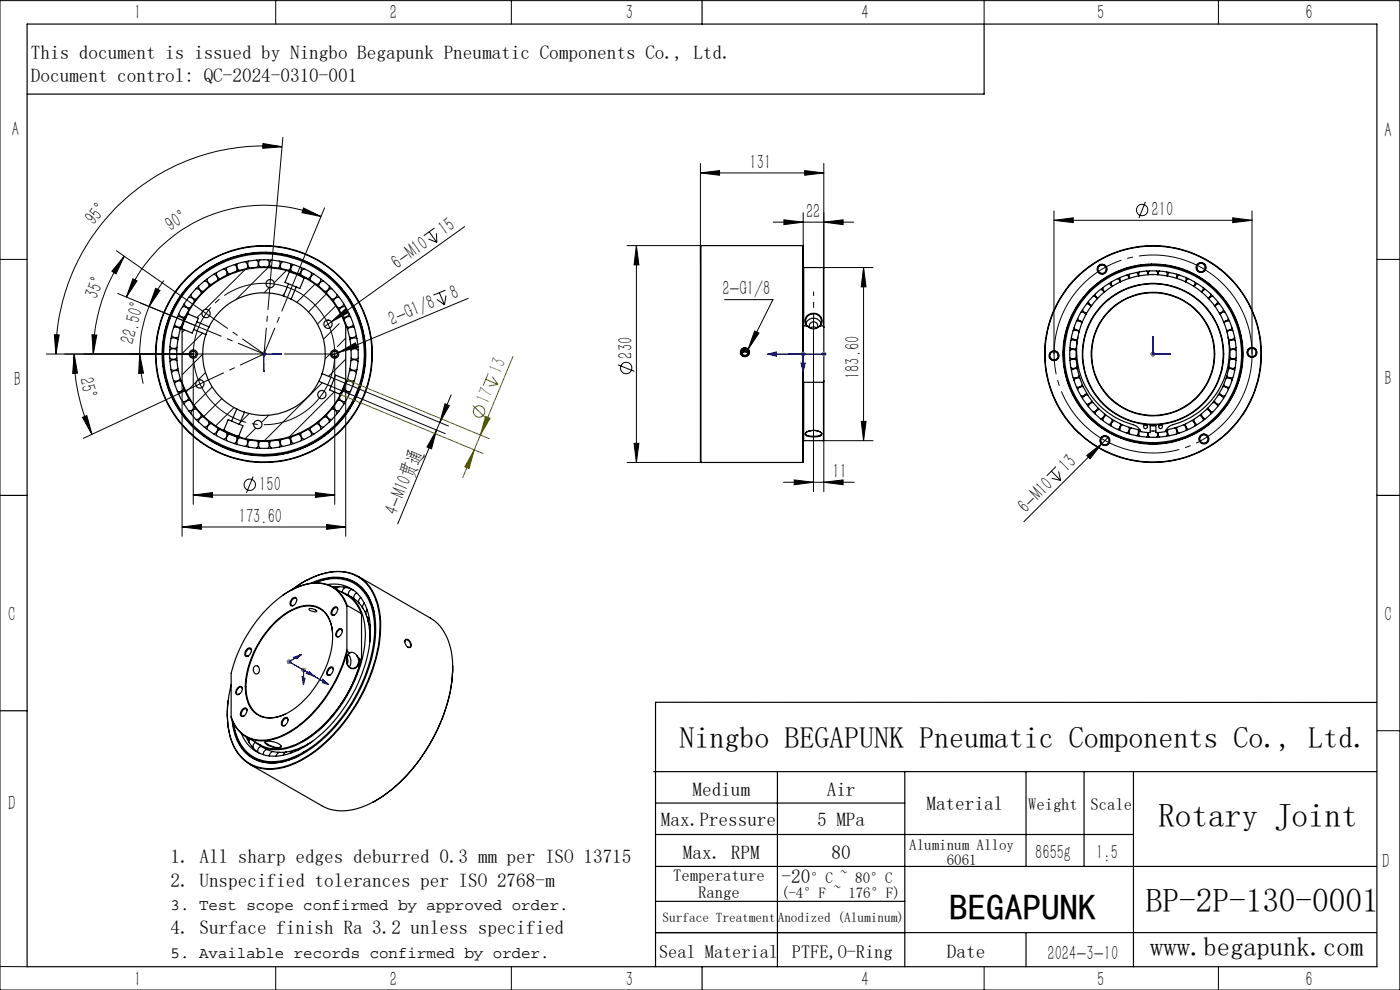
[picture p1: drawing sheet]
<svg xmlns="http://www.w3.org/2000/svg" width="297mm" height="210mm" viewBox="0 0 297 210" stroke-linecap="round" stroke-linejoin="round" font-family="sans-serif">
<g fill="none" stroke="#000" stroke-width=".21">
<path d="M0 .1h297v209.9h-297zM58.5 .1v5M108.5 .1v5M208.8 .1v5M258.5 .1v5M55.8 30.4l4 .7-4.1 .4zM59.8 31.1a44.1 44.1 0 0 0-47.9 44M60 29.1l-2.7 31.1M148.6 36.7l4-.5v1zM148.6 34.7v21M148.6 36.7h26.2M170.7 36.2l4.1 .5-4.1 .5z"/>
<path d="M174.8 34.7v22.2M0 55h5.8M24.7 53.2l19 13.3M26.4 54.4l-1.8 3.7-.9-.6zM26.4 54.4a35.8 35.8 0 0 0-6.6 20.7M28.2 59.2l.9 .4-2.3 3.4zM34.7 59.5a26.6 26.6 0 0 0-3.1 5.5M52 57.2l-8.5 8.4M56.9 56.8l-6.8 6.7M60.7 57.4l-2.5 2.6M64.4 44.1l3.7 1.8-4-.8zM68.1 45.9a31.6 31.6 0 0 0-41.3 17.1"/>
<path d="M68.9 44.1l-6.9 16.5M90.9 50.7l1.8 .7M91.1 49.2l1.6 2.2M92.2 48.4l-2.3 1.6M92.6 49.5l.1 1.9M98.6 48.1l-28.3 20.2M133 52.1h15.7M135 52.1l.5 4.1h-1zM135 52.1v46M164 47.1h17.1M166.3 46.6l4.1 .5-4.1 .6zM170.4 45.1v7.1"/>
<path d="M174.7 56.8h10.5M174.8 47.1l4.1-.5v1.1zM183.2 56.8l.5 4h-1zM183.2 56.8v36.7M223.6 46.7l4.1-.5v1zM223.6 44.7v30.4M223.6 46.7h42M243 42.8l-1.4 3.5M261.5 46.2l4.1 .5-4.1 .5zM265.6 44.7v30.4M292.1 55h4.9M9.8 75.1h31.2v31.9"/>
<path d="M11.5 71h1.1l-.7 4.1zM15.7 75.1l.7 4.1h-1zM15.7 75.1a39.8 39.8 0 0 0 3.8 17M19.5 71l1 .1-.7 4zM25 62.3l16.5 6.8-11.7-4.8M29.6 75.1l.8 4.1h-1zM29.6 75.1a25.5 25.5 0 0 0 .8 6.3M31.6 65a25.6 25.6 0 0 0-2 10.1M33 61.2l.9 .4-2.3 3.4zM39.2 70l-.6 .5M42.9 66.3l-1.1 1.1M43 70.7l-4.4 4.3"/>
<path d="M43 75.1l-4.4 4.4M43.6 79l-1.7 1.7M44.4 69.2l-.1 .1M57.1 61l-1.1 1.1M60.4 62.3l-.5 .4M66.8 60.3l-3.8 3.8M69.2 62.4l-3.8 3.8M70 75.1l-1 1M70.3 68.3l3-2.8 .6 .8zM70.3 68.3l-1.4 1M71 74.1l-.2 .2M71 75.1v31.9"/>
<path d="M71.2 64.9l-3.9 3.8M71.8 74.8l3.6-2.1 .4 1zM71.8 74.8l-1.6 .7M72 68.6l-3.4 3.4M73.3 76.2l-3.6 3.6M73.3 71.7l-1.7 1.8M92.7 63.5l1.6 1.2M93.2 62.1l1.1 2.6M94.5 61.6l-2.6 1M94.6 62.7l-.3 2M99.3 63.3l-27.5 11.5M131.1 77.4l3.5 1.4"/>
<path d="M153.7 63.6h10.3l-5.3 10.5M160.1 70.2l.9 .5-2.3 3.4zM172.6 67.5v36.8M17.5 88.5l.9-.3 1.1 3.9zM38.6 81.1v32.7M41.7 81l-2.2 2.1M42.4 81.4l-24.7 11.6M45 82.1l-3.8 3.8M47.1 84.6l-3.8 3.7M49.6 86.5l-3.8 3.8M52.8 87.7l-1.9 2M54.3 90.8l-2.3 2.2"/>
<path d="M57 88.1l-1.5 1.5M68.4 81.2l-12.3 12.3M70.2 81.9l24.3 10.1M70.9 83.1l-9.5 9.6M70.9 80.3l24.2 10.1M73.3 81.1v32.7M92.6 91.2l-1.1 4-.9-.4zM92.6 91.2l-8.2 19.9M93.3 89.6l-.7 1.6M94.4 85.6l.9 .4-2 3.6zM95.7 83.7l-2.4 5.9M133 98.1h15.7"/>
<path d="M134.5 94h1l-.5 4.1zM174.7 93.5h10.5M174.8 93.4v10.9M182.7 89.4h1l-.5 4.1zM223 99.9l2 2M224 99l-1.9 1.9M230.5 96.6l3.3-2.5-2.6 3.2zM235 92.8l-17.8 17.9M38.6 111.8l4.1-.5v1zM38.6 111.8h34.7M41 105l4.1-.5v1zM41 105h30"/>
<path d="M53.7 101.1l-1.4 3.5M66.9 104.5l4.1 .5-4.1 .5zM69.3 111.3l4 .5-4 .5zM166.2 102.3h15M168.5 101.8l4.1 .5-4.1 .5zM174.8 102.3l4.1-.5v1zM223.1 101.5l1.9 .4M224.6 100l.4 1.9M292.1 155h4.9M0 205l5.8 .1M58.5 205.1v4.9M108.5 205.1v4.9"/>
<path d="M208.8 205.1v4.9M258.5 205.1v4.9"/>
<circle cx="242.3" cy="44.5" r="1.22"/>
<circle cx="132.8" cy="78.1" r="1.2"/>
<circle cx="53" cy="102.8" r="1.21"/>
</g>
<g fill="none" stroke="#000" stroke-width=".25">
<path d="M5.8 5.1h286.3v200h-286.3zM148.9 .1v5M208.8 5.1v14.9h-203M43.4 59.6l.7 .4 .2 .7M44 59.2a1.08 1.08 0 0 0 .8 1.2M45.3 58.2a1.13 1.13 0 0 1 .9 1.2M46 57.8a1.14 1.14 0 0 0 .7 1.3M47.5 57a1.03 1.03 0 0 1 .6 1.4M48.1 56.7a1.14 1.14 0 0 0 .6 1.4M49.7 56.1a1.1 1.1 0 0 1 .5 1.4M50.4 55.9a1.18 1.18 0 0 0 .4 1.5M52 55.5a1.11 1.11 0 0 1 .4 1.5"/>
<path d="M52.7 55.4a1.14 1.14 0 0 0 .3 1.5M54.4 55.2a1.13 1.13 0 0 1 .2 1.4M55.1 55.1a1.07 1.07 0 0 0 .1 1.5M56.9 55.1a1.17 1.17 0 0 1-.1 1.5M57.6 55.2a1.07 1.07 0 0 0-.2 1.4M59.3 55.4a1.16 1.16 0 0 1-.2 1.5M59.9 55.5a1.13 1.13 0 0 0-.3 1.5M61.3 57.5h.1M61.3 57.5l.1 .2M61.3 57.5a18.3 18.3 0 0 0-21.5 9M61.3 57.6l3.4 1.3M61.4 57.7h.1"/>
<path d="M61.4 57.7l-.9 2.2 .7 .3M61.4 57.7l3.1 1.3M61.6 55.9a1.1 1.1 0 0 1-.4 1.5M62.3 56.1a1.14 1.14 0 0 0-.5 1.4M63.9 56.7a1.16 1.16 0 0 1-.6 1.4M64.5 57a1.13 1.13 0 0 0-.6 1.4M64.5 59h.1M64.5 59l-.9 2.2-.8-.3M64.7 58.9h.1M64.7 58.9l-.2 .1M64.7 58.9a18.2 18.2 0 0 1 8.6 10.2v11.4M66 57.8a1.07 1.07 0 0 1-.7 1.3"/>
<path d="M66.6 58.2a1.13 1.13 0 0 0-.8 1.2M68.1 59.2a1.1 1.1 0 0 1-.9 1.2M68.6 59.6a1.16 1.16 0 0 0-1 1.1M148.7 52.1v46M148.7 52.1h21.6M170.3 52.1v46M170.5 56.8l-.1 .1M170.5 56.8v12.3M170.5 56.8h4.2M174.7 56.8l.1 12.7M174.7 56.8v12.3M235.7 59.8v.5l.3 .4"/>
<path d="M237.1 59.1l.6 .6M237.6 59.6h.1M237.6 59.5h-.1M237.6 58.9v.3l.1 .6M237.6 59.5v.1M239.5 58.8h.1M239.5 58.9h.1M239.5 58.7v.1M239.6 58.9h-.1M239.6 58.2v.8l-.6-.7M241.1 57.8l.5 .7-.1-.3M241.5 58.4h.1"/>
<path d="M241.5 58.3h.1M241.5 58.2v.1M241.6 58.4h-.1M241.7 57.7l-.2 .5M243.2 57.5l.4 .8M243.5 58h.1M243.6 58.1h.1M243.6 58.1v.2M243.8 57.5l-.2 .6M245.4 57.5l.2 .8M245.6 58.1h.1M245.6 58h.1"/>
<path d="M246 57.5l-.4 .8M247.5 57.7l.1 .8 .5-.7M247.6 58.4h.1M247.6 58.3h.1M247.6 58.2l.1 .1M249.6 58.2l.1 .8 .2-.4 .3-.3M249.7 58.7v.1M249.7 58.8h.1M249.7 58.9h.1M251.6 58.9v.3l-.1 .6M251.6 59.6h.1M251.6 59.5v.1"/>
<path d="M251.6 59.5h.1M252.1 59.1l-.6 .6M253.5 59.8v.4l-.3 .5M36 74.3a1.07 1.07 0 0 1 1.5 0M36.1 73.5a1.12 1.12 0 0 0 1.4 .2M36.3 71.9a1.14 1.14 0 0 1 1.4 .2M36.4 71.1a1.09 1.09 0 0 0 1.5 .4M36.8 69.5a1.15 1.15 0 0 1 1.4 .4M37 68.8a1.08 1.08 0 0 0 1.4 .5M37.5 75.9a1.17 1.17 0 0 1-1.5 .1M37.5 76.5a1.07 1.07 0 0 0-1.4 .2M37.6 67.2a1.18 1.18 0 0 1 1.4 .6"/>
<path d="M37.7 78.2a1.14 1.14 0 0 1-1.4 .2M37.9 78.7a1.13 1.13 0 0 0-1.5 .3M37.9 66.6a1.07 1.07 0 0 0 1.4 .6M38.6 69.5v.3M38.6 69.8v11.3a18.3 18.3 0 0 0 8.7 10.2M38.6 69.8l2.2 .9 .3-.8M38.7 65.1a1.14 1.14 0 0 1 1.3 .7M39.1 64.4a1.11 1.11 0 0 0 1.2 .9M39.8 66.5h.1M39.8 66.5l-.9 1.9-.3 1.1M39.8 66.5l.1 .1M39.9 66.6h.1"/>
<path d="M39.9 66.6l-1.3 2.9M39.9 66.6l2.2 .9-.3 .8M40 63.1a1.05 1.05 0 0 1 1.2 .9M40.5 62.5a1.17 1.17 0 0 0 1.1 1M41.1 69.9l2.6 1.1M41.6 61.2a1.08 1.08 0 0 1 1.1 1M41.8 68.3l-.7 1.6M41.8 68.3l2.5 1M42.1 60.7a1.16 1.16 0 0 0 1 1.1M43.7 71a13 13 0 0 0 6.5 15.7M44.3 69.3l-.6 1.7M44.3 60.7h.1"/>
<path d="M60.1 62.8l1.7 .7M60.1 62.8a13 13 0 0 0-15.8 6.5M61.2 60.2l1.6 .7M61.2 60.2l-1.1 2.6M61.8 63.5a13.1 13.1 0 0 1 6.5 15.8M62.8 60.9l-1 2.6M68.3 79.3l-.7 1.6M68.3 79.3l2.6 1M69.9 60.7l-.3 .7-.7 .4M70.4 61.2a1.16 1.16 0 0 0-1.1 1M71.5 62.5a1.03 1.03 0 0 1-1.1 1M72 63.1a1.09 1.09 0 0 0-1.3 .9"/>
<path d="M72.9 64.4l-.4 .6-.8 .3M73.3 65.1a1.11 1.11 0 0 0-1.3 .7M74.1 66.6a1.11 1.11 0 0 1-1.4 .6M74.2 78.7a1.13 1.13 0 0 1 1.4 .3M74.3 78.2a1.13 1.13 0 0 0 1.4 .2M74.4 67.2a1.08 1.08 0 0 0-1.4 .6M74.4 76.5a1.12 1.12 0 0 1 1.6 .2M74.5 75.9a1.22 1.22 0 0 0 1.5 .1M75 68.8a1.17 1.17 0 0 1-1.4 .5M75.2 69.5a1.18 1.18 0 0 0-1.5 .4M75.6 71.1a1.09 1.09 0 0 1-1.4 .4M75.7 71.9a1.13 1.13 0 0 0-1.4 .2"/>
<path d="M76 73.5a1.17 1.17 0 0 1-1.6 .2M76 74.3a1.11 1.11 0 0 0-1.5 0M157.1 74.7a.88 .88 0 0 1 .9-.8 .88 .88 0 0 1 .9 .8M157.4 74.8a.6 .6 0 0 1 .6-.6 .6 .6 0 0 1 .6 .6M157.4 74.7a.69 .69 0 0 1 1.2 0M157.6 74.7h.8M158.6 74.9a.58 .58 0 0 0-.6-.4 .58 .58 0 0 0-.6 .5M170.5 69.1l-.1 .4M170.5 69.1h.7M171 68.6a1.75 1.75 0 0 1 1.6-1.1 1.75 1.75 0 0 1 1.6 1.1M171.2 69.1a1.76 1.76 0 0 1 .7-2.5 1.76 1.76 0 0 1 2.4 1v.9l-.3 .6M171.2 69.1l.5 .4"/>
<path d="M171.7 69.5a1.6 1.6 0 0 1-.5-2.3 1.6 1.6 0 0 1 2.4-.3 1.49 1.49 0 0 1-.1 2.6M171.7 69.5l.9 .3 .9-.3M171.9 69.6l.7-.3 .6 .3a.84 .84 0 0 0-.1-1.1 .84 .84 0 0 0-1.1 0 .84 .84 0 0 0-.1 1.1M174 69.1l-.5 .4M174 69.1h.7M174.7 69.1l.1 .4M174.8 69.5v11.3M226.9 74.4l.8-.3 .6 .3M227 73.7l.8 .4 .5-.2M227.2 72.2l.5-.1 .8 .3M227.3 71.6l.6 .4 .7-.1M227.5 74v.1"/>
<path d="M227.5 76.1v.1M227.6 74.1h.1M227.6 76.1h.1M227.6 70.2l.9-.1 .4 .3M227.7 78.2h.1M227.8 72l-.1 .1M227.8 74.1h.1M227.8 76.1v.1M227.8 69.6l.5 .4h.7M227.8 78.2h.1M227.9 72v.1M227.9 78.1h.1"/>
<path d="M228 78.1v.1M228 72v.1M228.2 70v.1M228.3 75.8l-.6 .3-.8-.2M228.3 76.4l-.5-.2-.8 .3M228.3 70.1h.1M228.4 68.1h.6l.5 .4M228.5 77.8l-.8 .4-.5-.2M228.5 70.1h.1M228.6 78.3l-.4-.1h-.5l-.4 .4M228.6 67.6l.6 .5 .5 .1M228.7 71.5a16.3 16.3 0 0 0 13.1 19.7"/>
<path d="M228.9 79.7l-.7 .5-.6-.1M229 68v.1M229.1 68.1h.1M229.2 68.1v.1M229.3 66.2l.6 .1 .5 .4M229.7 65.7l.3 .5 .5 .3M229.9 66.2v.1M230 66.3h.1M230.2 66.3v.1M230.5 64.4l.6 .2 .4 .3M230.9 64l.2 .5 .5 .3M231.1 64.5v.1"/>
<path d="M231.2 64.6v.1M231.4 64.7h-.1M231.9 62.8l.3 .1 .6 .5M232.3 62.4l.1 .4 .5 .5M232.5 63h-.1M232.6 63.1h.1M232.6 63l-.1 .1M232.7 63.2h.1M233 63.1a16.2 16.2 0 0 1 25.8 3.5 16.2 16.2 0 0 1-10.5 23.7l-.7 .5a1.63 1.63 0 0 1-1.9 .9l-.5 .1v-1.7h-1.2v1.7l-.8-.1a1.38 1.38 0 0 1-1.6-.9l-.7-.5a16.3 16.3 0 0 1-7.9-27.2zM233.5 61.4l.3 .1 .4 .5M234 61l.1 .6 .3 .3M234.1 61.6l-.1 .1"/>
<path d="M234.1 61.7h.1M234.1 61.7v.1M234.2 61.8v.1M235.2 60.1l.7 .7M235.8 60.5h.1M235.8 60.4l-.1 .1M235.8 60.6h.1M235.9 60.7h.1M253.3 60.7h.1M253.4 60.6h.1M253.4 60.5h.1M253.4 60.4l.1 .1"/>
<path d="M254 60.1l-.5 .4-.2 .3M255 61.8v.1M255.1 61.7v.1M255.1 61.7h.1M255.1 61.6l.1 .1M255.3 61l-.1 .4-.3 .5M255.7 61.4l-.5 .2-.2 .4M256.5 63.2h.1M256.6 63.1h.1M256.6 63l.1 .1M256.7 63h.1M256.9 62.4l-.2 .6-.4 .3"/>
<path d="M257.3 62.8l-.5 .2-.4 .4M257.8 64.7h.1M258 64.6v.1M258.1 64.5v.1M258.3 64l-.2 .5-.5 .3M258.7 64.4l-.5 .1-.5 .4M259 66.3v.1M259.2 66.3h.1M259.3 66.2v.1M259.6 65.7l-.3 .5-.6 .3M259.9 66.2l-.6 .1-.5 .4M260 68.1v.1"/>
<path d="M260.1 68.1h.1M260.2 68v.1M260.3 79.7l.6 .5 .6-.1M260.5 71.5a16.3 16.3 0 0 1-13.1 19.7M260.6 67.6l-.4 .4-.7 .2M260.6 78.3l.4-.1h.4l.5 .4M260.7 70.1h.1M260.7 77.8l.8 .4 .5-.2M260.8 70v.1M260.8 68.1h-.5l-.6 .4M260.9 76.4l.6-.2 .7 .3M260.9 70v.1"/>
<path d="M260.9 75.8l.6 .3 .8-.2M260.9 70l.1 .1M261.2 72v.1M261.2 78.1v.1M261.3 78.1v.1M261.4 69.6l-.5 .4h-.7M261.4 72h-.1M261.4 78.2h.1M261.4 74.1h.1M261.4 72l.1 .1M261.4 76.1v.1M261.5 78.2h-.1"/>
<path d="M261.5 70.2l-.6-.1-.6 .3M261.6 74v.1M261.6 76.1v.1M261.7 74v.1M261.7 76.1v.1M261.9 71.6l-.5 .4-.8-.1M262 72.2l-.7-.1-.6 .3M262.2 73.7l-.7 .4-.6-.2M262.3 74.4l-.8-.3-.6 .3M38.2 80.3a1.05 1.05 0 0 1-1.4 .4M38.4 80.9a1.14 1.14 0 0 0-1.4 .5M39 82.4a1.18 1.18 0 0 1-1.4 .6"/>
<path d="M39.3 83a1.13 1.13 0 0 0-1.4 .6M40 84.4a1.11 1.11 0 0 1-1.3 .8M40.3 84.9a1.13 1.13 0 0 0-1.2 .9M41.2 86.3l-.3 .6-.9 .3M41.6 86.7a1.16 1.16 0 0 0-1.1 1M42.7 88a1.15 1.15 0 0 1-1.1 1M43.1 88.4a1.16 1.16 0 0 0-1 1.1M44.3 89.5a1.09 1.09 0 0 1-.9 1.1M44.8 89.8a1.09 1.09 0 0 0-.8 1.3M46.2 90.8a1.18 1.18 0 0 1-.9 1.2M46.7 91.1a1.2 1.2 0 0 0-.7 1.3M47.3 91.3h.1"/>
<path d="M47.3 91.3l3.3 1.4M47.5 91.3h-.2M47.5 91.3h.1M47.5 91.3l3.1 1.2M48.1 91.9a1.08 1.08 0 0 1-.6 1.3M48.7 92.1a1.08 1.08 0 0 0-.6 1.4M49.1 89.3l1.7 .7M49.1 89.3l-.7-.3-.9 2.3M50.2 92.7a1.09 1.09 0 0 1-.5 1.4M50.2 86.7l1.7 .7M50.2 86.7l-1.1 2.6M50.6 92.6h.1"/>
<path d="M50.6 92.6l.1 .1M50.7 92.7h.1M50.8 92.8a1.18 1.18 0 0 0-.4 1.5M50.8 90l.7 .3-.9 2.3M51.9 87.4l-1.1 2.6M52.4 93.3a1.11 1.11 0 0 1-.4 1.4M53 93.4a1.13 1.13 0 0 0-.3 1.5M54.6 93.5a1.18 1.18 0 0 1-.2 1.6M55.2 93.6a1.11 1.11 0 0 0-.1 1.5M56.8 93.6a1.22 1.22 0 0 1 .1 1.5M57.4 93.5a1.11 1.11 0 0 0 .2 1.6M59.1 93.4a1.2 1.2 0 0 1 .2 1.5"/>
<path d="M59.6 93.3a1.13 1.13 0 0 0 .3 1.4M61.2 92.8a1.1 1.1 0 0 1 .4 1.5M61.8 92.7a1.1 1.1 0 0 0 .5 1.4M63.3 92.1a1.14 1.14 0 0 1 .6 1.4M63.9 91.9a1.18 1.18 0 0 0 .6 1.3M65.3 91.1a1.13 1.13 0 0 1 .7 1.3M65.8 90.8a1.12 1.12 0 0 0 .8 1.2M67.2 89.8a1.11 1.11 0 0 1 .9 1.3M67.6 89.5a1.09 1.09 0 0 0 1 1.1M67.6 80.9a13 13 0 0 1-15.7 6.5M67.6 80.9l2.6 1M68.9 88.4l.7 .4 .3 .7"/>
<path d="M69.3 88a1.15 1.15 0 0 0 1.1 1M70.2 81.9l-.3 .8 2.2 .9M70.4 86.7a1.09 1.09 0 0 1 1.1 1M70.7 86.3a1.09 1.09 0 0 0 1.3 .9M70.9 80.3l-.7 1.6M70.9 80.3l.3-.7 2.1 .9M71.7 84.9l.6 .1 .6 .8M72 84.4a1.18 1.18 0 0 0 1.3 .8M72.1 83.6h.1M72.1 83.6l.1 .2M72.2 83.8h.1M72.2 83.8a18.3 18.3 0 0 1-21.5 8.9"/>
<path d="M72.7 83a1.18 1.18 0 0 1 1.4 .6M73 82.4a1.08 1.08 0 0 0 1.4 .6M73.3 80.7l-.5 1.7-.6 1.4M73.3 80.5v.2M73.3 80.7l-1.2 2.9M73.6 80.9a1.14 1.14 0 0 1 1.4 .5M73.7 80.3a1.08 1.08 0 0 0 1.5 .4M148.7 98.1h.1M148.7 98.1h21.6M170.4 93.4l.1 .1M170.4 80.8l.1 .3M170.5 81.1v12.4"/>
<path d="M170.5 93.5h4.2M170.5 81.1h4.2M170.9 91.8a2.75 2.75 0 0 1 3.5 .2 1.32 1.32 0 0 1-1.6 .7 2 2 0 0 1-2-.6zM171 91.7a2.63 2.63 0 0 1 3.3 .3 .95 .95 0 0 1-1.2 .5l-.6 .1a1.64 1.64 0 0 1-1.6-.6zM174.7 81.1v12.4M174.8 80.8l-.1 12.7M174.8 80.8l-.1 .3M228.2 80.2h.1M228.3 80.1h.1M228.5 80.1h.1M229 82.1v.1M229.1 82.1h.1"/>
<path d="M229.1 80.2l-.6-.1-.7 .6M229.1 82v.1M229.2 82h.1M229.6 81.6l-.2 .3-.4 .2h-.6M229.8 82l-.8 .2-.4 .4M229.9 84h.1M230 83.9v.1M230 83.9h.1M230.2 83.8h.1M230.5 83.4l-.4 .4-.8 .2M230.8 83.8l-.8 .2-.3 .5M231.1 85.6v.1"/>
<path d="M231.2 85.6h.1M231.3 85.5h.1M231.6 85l-.3 .5-.8 .3M231.9 85.4l-.8 .3-.2 .5M232.4 87.2l.1 .1M232.5 87.1l.1 .1M232.6 87.1v.1M232.7 87v.1M232.9 86.5l-.3 .6-.7 .3M233.2 86.8l-.6 .4-.3 .6M234 88.6h.1M234.1 88.5h.1"/>
<path d="M234.2 88.4h.1M234.3 87.8l-.3 .8-.5 .2M234.7 88.1l-.5 .4-.2 .7M235.7 89.7l.1 .1M235.8 89.7h.1M235.8 89.6v.1M235.9 89.5v.1M235.9 89l-.2 .8-.5 .3M236.4 89.2a1.02 1.02 0 0 0-.7 1.2M237.5 90.7l.1 .1M237.6 90.6h.1M237.7 89.9l-.2 .8-.4 .4"/>
<path d="M237.7 90.5h.1M238.1 90.1a1 1 0 0 0-.5 1.2M239.5 91.5h.1M239.5 90.6v.9l-.5 .4M239.5 91.3h.1M239.5 91.3v.1M239.6 91.2h.1M240 90.8a1.06 1.06 0 0 0-.4 1.3M241.4 91.1l.1 .9-.4 .4M241.5 92h.1M241.5 91.8h.1M241.5 91.9h.1"/>
<path d="M241.5 91.7h.1M241.9 91.3a.96 .96 0 0 0-.2 1.2M242.7 90.2l.6 .1M243.5 91.7v.5l-.3 .5M243.5 92.2h.1M243.6 92.1h.1M243.6 91.9h.1M243.6 92.1l.2 .7M243.7 91.7l-.1 .4M244 91.4h1.2M244 90.3h1.2M245.5 91.7l.1 .5-.2 .6"/>
<path d="M245.6 92.1h.1M245.6 92.2h.1M245.6 91.9h.1M245.7 91.7v.5l.3 .5M246.5 90.2l-.6 .1M247.3 91.3l.3 .7-.1 .5M247.6 91.7h.1M247.6 91.8h.1M247.6 92h.1M247.7 91.9h-.1M247.8 91.1a1.09 1.09 0 0 0 .3 1.3M249.2 90.8l.5 .7-.1 .6"/>
<path d="M249.6 91.3l.1 .1M249.7 91.2h-.1M249.7 90.6a1.06 1.06 0 0 0 .5 1.3M249.7 91.5h.1M251.1 90.1l.4 .4 .1 .8M251.5 90.5h.1M251.5 89.9a1.01 1.01 0 0 0 .6 1.2M251.6 90.6h.1M251.7 90.7l-.1 .1M252.8 89.2l.5 .4 .2 .8M253.3 89a.98 .98 0 0 0 .7 1.1M253.4 89.5l-.1 .1"/>
<path d="M253.4 89.6h.1M253.4 89.7h.1M253.5 89.7l-.1 .1M254.5 88.1l.5 .3 .3 .8M254.9 87.8a.97 .97 0 0 0 .8 1M255 88.4h.1M255.1 88.5h.1M255.2 88.6h-.1M256 86.8l.5 .3 .4 .7M256.3 86.5l.5 .7 .5 .2M256.5 87v.1M256.6 87.1h.1"/>
<path d="M256.8 87.2l-.1 .1M257.3 85.4h.4l.4 .3 .2 .5M257.6 85a1.07 1.07 0 0 0 1.1 .8M257.9 85.5h-.1M258 85.6h.1M258.1 85.6v.1M258.4 83.8l.6 .1 .6 .6M258.7 83.4l.6 .5 .6 .1M259 83.8h.1M259.2 83.9h.1M259.2 83.9v.1M259.3 84h.1"/>
<path d="M259.4 82l.6 .1 .6 .5M259.6 81.6l.5 .4 .7 .1M260 82h.1M260.1 80.2h.8l.5 .5M260.1 82v.1M260.1 82.1h.1M260.2 82.1v.1M260.7 80.1h.1M260.8 80.1v.1M260.9 80.1v.1M261 80.2h-.1M0 105.1h5.8"/>
<path d="M292.1 105.1h4.9M52.4 137.8a.56 .56 0 0 1 .8-.3 .56 .56 0 0 1 .1 .9 .86 .86 0 0 1-1.3 .7v-.6zM53.3 138a.48 .48 0 0 0-.4-.4 .48 .48 0 0 0-.5 .4 .59 .59 0 0 0-.4 .7 .59 .59 0 0 0 .7 .4M58.5 131.8a11 11 0 0 1 7.3-3.4 5.1 5.1 0 0 1 4.6 4.7 19 19 0 0 1-4.6 14.1 13.2 13.2 0 0 1-8 5.1 4.9 4.9 0 0 1-5.5-4.4 17.6 17.6 0 0 1 3.7-13.3zM61.7 125.2l-1.7 1.1M61.7 125.2l1.2-.8a15.8 15.8 0 0 1 10.4-3.1 8.9 8.9 0 0 1 7.1 7.6 26.4 26.4 0 0 1-2.1 15.3 35 35 0 0 1-14.5 17.2 11.5 11.5 0 0 1-10.6 .8 10.3 10.3 0 0 1-4.8-8.2l-.2-2M61.8 125.2a9.1 9.1 0 0 1 8.9-.6l1.1 .8 .9 1.1 1 1.9M61.9 127a.56 .56 0 0 1 .9-.2 .56 .56 0 0 1 .1 .8 .86 .86 0 0 1-1.3 .8v-.7zM62 125.1a15.3 15.3 0 0 1 11.2-3.7 8.5 8.5 0 0 1 6.8 6.7 25.3 25.3 0 0 1-1.9 16 34.7 34.7 0 0 1-14.4 17.1 12.1 12.1 0 0 1-9.9 1.2 9.4 9.4 0 0 1-5.3-7.5 23.7 23.7 0 0 1 .5-9.7M62.9 127.3v-.2a.72 .72 0 0 0-.8-.1 .72 .72 0 0 0-.3 .7l-.1 .4 .1 .3h.5M65.6 129.1a1.71 1.71 0 0 1 1.6 .6 1.69 1.69 0 0 1-1.7-.5zM65.9 123.7a9.5 9.5 0 0 1 10.2 .4 11.5 11.5 0 0 1 3.6 9 33.2 33.2 0 0 1-8 20.3 23.3 23.3 0 0 1-11.8 8.2 8.2 8.2 0 0 1-10.3-6.7l-.4-2.2"/>
<path d="M66.5 123.6a9.7 9.7 0 0 1 9.1 .2 9.4 9.4 0 0 1 3.9 6.8M66.7 123.6a9 9 0 0 1 9.5 .9 10.9 10.9 0 0 1 3.2 8.2 32.6 32.6 0 0 1-9.1 22 21.2 21.2 0 0 1-11 6.8 8 8 0 0 1-9.5-6.7l-.2-1.4M69.4 124a7.5 7.5 0 0 1 8.7 6 22.4 22.4 0 0 1-1.7 14 30.1 30.1 0 0 1-12.8 15 10.2 10.2 0 0 1-8.4 .8 7.4 7.4 0 0 1-4-4.2M70.6 134.2a5.6 5.6 0 0 0-4.2-5.6 9.6 9.6 0 0 0-7.8 3.3 20.3 20.3 0 0 0-6.4 14.6 5.9 5.9 0 0 0 3.4 5.5 6.5 6.5 0 0 0 4.9-.5M70.6 124.5l2.9 1.7a7 7 0 0 1 3.1 3.9M70.6 124.5h2.3l2 .6M70.7 129a.55 .55 0 0 1 .8-.2 .55 .55 0 0 1 0 .8 .83 .83 0 0 1-1.2 .8l-.1-.4zM71.1 124.5l.4 .2M71.6 133.7a.54 .54 0 0 1 .9-.3 .54 .54 0 0 1 0 .9 .83 .83 0 0 1-1.2 .7v-.7zM71.6 129.3a.48 .48 0 0 0-.4-.4 .48 .48 0 0 0-.5 .4 .59 .59 0 0 0-.4 .7 .59 .59 0 0 0 .7 .4M71.9 124.5l-.6 .4M72.5 125.6a7.7 7.7 0 0 1 4.9 6.8 26.1 26.1 0 0 1-5.4 17.7 22 22 0 0 1-10.8 8.5 7.4 7.4 0 0 1-7.1-1.2"/>
<path d="M72.6 133.9v-.2a.72 .72 0 0 0-.8-.1 .72 .72 0 0 0-.4 .7v.4l.1 .3h.5M72.6 122.7a11.1 11.1 0 0 0-6.2 1M72.7 122.7l.8 .2 2 .8M72.9 124.5l.2 .2M73.3 124.6l-.5 .4-.2 .7M73.6 139.6l.2 .6-.1 .7M73.6 137.9a28.7 28.7 0 0 1-12.3 17.3 8.9 8.9 0 0 1-9.4 .8l-1-.9-.9-1-1-2M73.6 137.9l.1 .3M73.6 128.6a6.9 6.9 0 0 0-9.1-4.5 21.9 21.9 0 0 0-11.4 9.5 29.6 29.6 0 0 0-4.1 9.2v9.3M73.6 128.6v9.3M73.7 126.1l2.1 1.5 1.5 1.9 .8 2.3 .3 1.5 .1 1.8M73.7 138.2a28.2 28.2 0 0 1-13.1 17.6 8.4 8.4 0 0 1-9.1 0 7.8 7.8 0 0 1-2.5-3.7"/>
<path d="M73.7 128.4l-.1 .2M73.7 138.2l.5 .3M73.7 128.4l2.9 1.7M73.9 138.8a2.11 2.11 0 0 1 .2 2.7M74.2 138.5a2.08 2.08 0 0 0 .4 3.3 1.57 1.57 0 0 0 1.5-2.2M74.5 138.4l-.3 .1M74.5 138.4a1.9 1.9 0 0 0 0 3.3 1.54 1.54 0 0 0 1.5-.8 1.54 1.54 0 0 0-.2-1.7M74.5 138.4l.6 .1 .7 .7M74.6 125l-.6 .5-.1 .8M75.3 123.6l.1 .1M75.7 125.8l-.5 .4-.1 .8M75.8 139.2l.3 .4"/>
<path d="M76 122.3l15.3 8.8a10.5 10.5 0 0 1 4.6 8.1 31.7 31.7 0 0 1-5.6 20 29.6 29.6 0 0 1-13.5 12 10.1 10.1 0 0 1-8.5-.3l-15.3-8.8M76.1 139.6l.5 .3M76.6 126.7l-.4 .5-.1 .6M76.6 139.9a28.2 28.2 0 0 1-13.1 17.6 8.8 8.8 0 0 1-8.3 .5l-3-1.7M76.6 130.1v9.8M76.7 139.9a29.1 29.1 0 0 1-12.1 17M76.8 128.7l.1 .1M77.3 127.9l-.3 .5-.1 .5M77.4 129.7l.2 .1M77.8 130.8l.4 .3M77.9 129.4l-.3 .8M78.2 132.1l.3 .5"/>
<path d="M78.3 131l-.2 .7M78.4 133.6l.2 .4M78.5 135.1l-.1 1.2M78.5 135.3v.2M78.5 132.8l-.1 .6M78.6 134.8l-.1 .3M85.9 136.2a.5 .5 0 0 1 .4-.5 .5 .5 0 0 1 .6 .4 .68 .68 0 0 1 .3 .7 .68 .68 0 0 1-.5 .5l-.2-.1M86.1 135.6a1.16 1.16 0 0 1 1 1.7 1.09 1.09 0 0 1-1.1-1.6zM0 150.8h5.8M48.4 148.7l-.2 3.2M49.4 153.1a9.4 9.4 0 0 0 5.3 8.2 10.5 10.5 0 0 0 8.6-.9M49.5 153.1a11.2 11.2 0 0 0 2.1 5.7"/>
<path d="M50.4 145.9a.54 .54 0 0 1 .8-.2 .54 .54 0 0 1 .1 .8 .84 .84 0 0 1-1.2 .7v-.6zM51.4 146.1a.48 .48 0 0 0-.5-.4 .48 .48 0 0 0-.5 .4 .65 .65 0 0 0-.3 .7 .65 .65 0 0 0 .5 .5l.1-.1M51.4 150.5a.55 .55 0 0 1 .9-.3 .55 .55 0 0 1 0 .9 .83 .83 0 0 1-1.2 .7l-.1-.4zM51.6 158.9l.9 1 1.5 1M52.2 156.3l.7 1.3 .6 .8 1.3 1.2M52.4 150.7a.48 .48 0 0 0-.5-.4 .48 .48 0 0 0-.4 .4 .59 .59 0 0 0-.4 .7 .59 .59 0 0 0 .7 .5M52.5 156.7l.3 .3M53 156.7l-.2 .7M53.4 158.3l.3 .1M53.9 141.5a.7 .7 0 0 1 .9-.1 .7 .7 0 0 1 .2 .9 .64 .64 0 0 1-.6 .7 .64 .64 0 0 1-.6-.7zM54.2 157.5l-.4 .5-.1 .6M54.8 159.7h.1"/>
<path d="M55.2 158.2l1.5 .8 1.4 .5 2.1 .1 2-.4M55.4 158.3l-.2 .1a1.07 1.07 0 0 0-.5 1.2M56.2 157.3a3.7 3.7 0 0 1 3.4 .9l.1 .3a1.66 1.66 0 0 1-2.1-.1l-1-.5-.4-.4zM56.4 157.3l-.1 .1a3.1 3.1 0 0 0 3.1 1.1l.1-.4M56.6 159h-.2a1.07 1.07 0 0 0-.6 1.1M57.8 159.4l-.5 .4-.2 .6M58.9 159.6l.2 .1M59.2 159.6l-.4 .3-.2 .5M60.1 159.6l.3 .1M60.1 152.5a.56 .56 0 0 1 .8-.3 .56 .56 0 0 1 .1 .9 .86 .86 0 0 1-1.2 .7l-.1-.6zM60.6 159.5l-.5 .7M61.1 152.7a.48 .48 0 0 0-.5-.4 .48 .48 0 0 0-.5 .4 .59 .59 0 0 0-.3 .7 .59 .59 0 0 0 .6 .5"/>
<path d="M61.3 159.4l.5 .2M62.2 159.2l-.5 .6M62.6 159.1l.5 .1M63.8 158.6l-.4 .5M64.4 158.5h-.4M64.6 157l-.6 .4M65.3 157.9l-.2 .2M65.3 157.8l-1.5 .8-1.6 .6M65.7 157.7l-.2 .1M66.4 157.2l-1.1 .6M69.7 141.8a.56 .56 0 0 1 .8-.3 .56 .56 0 0 1 .1 .9 .86 .86 0 0 1-1.2 .7l-.1-.6zM70.7 142v-.2a.72 .72 0 0 0-.8 0 .72 .72 0 0 0-.4 .6v.6l.2 .2 .4-.1"/>
<path d="M96 142.8a36.3 36.3 0 0 1-13.7 25.3l-1.3 .9M96.1 141.3l-.1 1.5M292 149h-152.9v56.1M53.8 160.9h.1M81 169.1l-1.8 1M138.7 163.7h153.3M139.1 170.3h52.8M139.1 177h101.4M164.9 163.7v41.4M191.9 163.7v41.4M217.7 163.7v20.1M230 163.7v20.1"/>
<path d="M240.5 163.7v41.4M139.1 191.2h52.8M139.1 197.8h152.9M139.1 183.8h152.9M217.7 197.8v7.3M148.9 205.1v4.9"/>
<circle cx="233.8" cy="57.1" r="1.05"/>
<circle cx="233.8" cy="57.1" r=".87"/>
<circle cx="233.8" cy="57.1" r=".97"/>
<circle cx="254.8" cy="56.7" r="1.05"/>
<circle cx="254.8" cy="56.8" r=".87"/>
<circle cx="254.8" cy="56.7" r=".97"/>
<circle cx="41" cy="75.1" r=".6"/>
<circle cx="41" cy="75.1" r=".88"/>
<circle cx="43.7" cy="66.5" r=".89"/>
<circle cx="56" cy="75.1" r="18.5"/>
<circle cx="56" cy="75.1" r="23"/>
<circle cx="56" cy="75.1" r="21.5"/>
<circle cx="56" cy="75.1" r="22.9"/>
<circle cx="56" cy="75.1" r="20"/>
<circle cx="56" cy="75.1" r="21.6"/>
<circle cx="56" cy="75.1" r="21.3"/>
<circle cx="57.3" cy="60.2" r=".88"/>
<circle cx="69.6" cy="68.8" r=".88"/>
<circle cx="71" cy="75.1" r=".6"/>
<circle cx="71" cy="75.1" r=".88"/>
<circle cx="158" cy="74.7" r=".96"/>
<circle cx="158" cy="74.8" r=".6"/>
<circle cx="158" cy="74.7" r=".89"/>
<circle cx="223.6" cy="75.5" r=".87"/>
<circle cx="223.6" cy="75.5" r=".97"/>
<circle cx="223.6" cy="75.5" r="1.04"/>
<circle cx="244.6" cy="75.1" r="23"/>
<circle cx="244.6" cy="75.1" r="19"/>
<circle cx="244.6" cy="75.1" r="13"/>
<circle cx="244.6" cy="75.1" r="17.7"/>
<circle cx="244.6" cy="75.1" r="19.1"/>
<circle cx="244.6" cy="75.1" r="22.9"/>
<circle cx="244.6" cy="75.1" r="13.1"/>
<circle cx="244.6" cy="75.1" r="15"/>
<circle cx="244.6" cy="75.1" r="14.9"/>
<circle cx="244.6" cy="75.1" r="18.8"/>
<circle cx="265.6" cy="74.8" r=".98"/>
<circle cx="265.6" cy="74.8" r=".88"/>
<circle cx="265.6" cy="74.8" r="1.04"/>
<circle cx="42.4" cy="81.4" r=".87"/>
<circle cx="54.7" cy="90.1" r=".88"/>
<circle cx="68.3" cy="83.7" r=".88"/>
<circle cx="234.4" cy="93.5" r="1.05"/>
<circle cx="234.4" cy="93.5" r=".89"/>
<circle cx="234.4" cy="93.5" r=".98"/>
<circle cx="243" cy="90.5" r=".41"/>
<circle cx="246.2" cy="90.5" r=".4"/>
<circle cx="255.4" cy="93.1" r=".88"/>
<circle cx="255.4" cy="93.1" r=".98"/>
<circle cx="255.4" cy="93.1" r="1.05"/>
</g>
<g fill="none" stroke="#808000" stroke-width=".21">
<path d="M103.6 79.2l-1.1 2.6M104.5 79.9l1.1 1.7M108.8 75.6l-10.6 25.7M72.1 83.6l30.4 12.6M73.4 80.5l30.4 12.6M100.3 86l2.7 2.6M100.6 95.4l-1.1 4-.9-.4zM103 88.3l1 .4-2.1 3.6zM103 80.5l2.6 1.1M105.6 81.6l-1.9 .3"/>
<circle cx="101.6" cy="87.3" r="1.21"/>
</g>
<path d="M264.7 69a21 21 0 0 0-35.1-8.5 21 21 0 0 0 9.5 34.8 21 21 0 0 0 25.9-25.1l-.3-1.2" fill="none" stroke="#000" stroke-width=".21" stroke-dasharray="30.5 1.3 1.3 1.3" stroke-dashoffset=".7" stroke-linecap="butt"/>
<path d="M70.4 70.7a15 15 0 0 0-25.1-6.1 15 15 0 0 0 6.6 24.9 15 15 0 0 0 18.7-17.7l-.2-1.1" fill="none" stroke="#000" stroke-width=".21" stroke-dasharray="30.5 1.3 1.3 1.3" stroke-dashoffset="2.4" stroke-linecap="butt"/>
<g fill="none" stroke="#00f" stroke-width=".21">
<path d="M55.5 75.1h1zM55.9 75.1h.2zM56 78.9v-.4v.4M56 78.9v-1.9v1.9M56 75v.2zM56 75.1h.1M56 75.1h3.8M56 75.1v3.8M56 74.6v1zM59.8 75.1h-.4h.4M59.8 75.1h-1.9h1.9M162.8 75.1l1.9-.5v1z"/>
<path d="M162.8 75.1l.4-.1v.2zM162.8 75.1h12M167.3 75.1h1.8h-1.8M167.3 75.1h.3h-.3M169.9 77h1l-.5 1.9zM170.3 78.5h.2l-.1 .4zM170.4 75.1v3.8M174.3 75.1h1zM174.7 75.1h.2zM174.8 75.1h.1M244.1 75.1h1zM244.5 75.1h.2z"/>
<path d="M244.5 71.3v.4v-.4M244.5 71.3l.1 1.9-.1-1.9M244.5 71.3l.1 3.8M244.6 74.6v1zM244.6 75v.2zM244.6 75.1h.1M244.6 75.1h3.8M248.4 75.1h-.4h.4M248.4 75.1h-1.9h1.9M62.3 139.4l1.7-.6-1 1zM63.6 138.9l.4-.1-.2 .2zM64 138.8l-2.7 1.6 8.4 4.8"/>
<path d="M64.1 143.5l.6 .4-.3 1.4zM64.3 144.9l.2 .1-.1 .3zM64.4 142.2v3.1M65 142.9l.7-.4 .9 .9zM66.3 143.3h.2l.1 .1zM68.4 144.1l1.3 1.1-1.3-.4zM69.5 145l.2 .2h-.2z"/>
</g>
<g fill="none" stroke="#808080" stroke-width=".21">
<path d="M55.5 75.1h1M55.6 74.7l.7 .8M56 74.6v1M56.3 74.7l-.7 .8M169.9 75.1h1M170 74.7l.7 .8M170.4 74.6v1M170.7 74.7l-.7 .8M174.3 75.1h1M174.4 74.7l.7 .8M174.8 74.6v1M175.1 74.7l-.7 .8"/>
<path d="M244.1 75.1h1M244.3 74.7l.7 .8M244.6 74.6v1M245 74.7l-.7 .8M61.3 139.9v1M60.8 140.4h1M61 140l.7 .7M61.7 140l-.7 .7M63.9 142.2h1M64.1 141.8l.7 .7M64.4 141.7v1M64.8 141.8l-.7 .7"/>
</g>
<path d="M172.6 67.5v-5.6" fill="none" stroke="#000" stroke-width=".21" stroke-dasharray="30.5 1.3 1.3 1.3" stroke-dashoffset="29.6" stroke-linecap="butt"/>
<path d="M41 75.1h30" fill="none" stroke="#000" stroke-width=".21" stroke-dasharray="30.5 1.3 1.3 1.3" stroke-dashoffset="15" stroke-linecap="butt"/>
<path d="M41.5 69.1l14.5 6M56 75.1l6-14.6" fill="none" stroke="#000" stroke-width=".21" stroke-dasharray="30.5 1.3 1.3 1.3" stroke-dashoffset="24.5" stroke-linecap="butt"/>
<path d="M56 75.1l-12.3-8.6M56 75.1l1.3-15M42.4 81.4l13.6-6.3" fill="none" stroke="#000" stroke-width=".21" stroke-dasharray="30.5 1.3 1.3 1.3" stroke-dashoffset="24.9" stroke-linecap="butt"/>
<g fill="#000">
<path d="M55.8 30.4l4 .7-4.1 .4zM11.5 71h1.1l-.7 4.1z"/>
<path d="M26.4 54.4l-1.8 3.7-.9-.6zM19.5 71l1 .1-.7 4z"/>
<path d="M64.4 44.1l3.7 1.8-4-.8zM28.2 59.2l.9 .4-2.3 3.4z"/>
<path d="M15.7 75.1l.7 4.1h-1zM17.5 88.5l.9-.3 1.1 3.9z"/>
<path d="M33 61.2l.9 .4-2.3 3.4zM29.6 75.1l.8 4.1h-1z"/>
<path d="M41 105l4.1-.5v1zM66.9 104.5l4.1 .5-4.1 .5zM168.5 101.8l4.1 .5-4.1 .5zM174.8 102.3l4.1-.5v1zM223.6 46.7l4.1-.5v1zM261.5 46.2l4.1 .5-4.1 .5z"/>
</g>
<g fill="#00f">
<path d="M70.9 210.1h.4zM67.5 210.1h.1zM70.9 210.1h.4zM67.5 210.1h.1zM59.4 75.1h.4zM55.9 75.1h.2zM56 78.5v.4zM56 75v.2z"/>
<path d="M164.5 210.1h1zM157.5 210.1h1.8zM169.9 77l.5 1.9 .5-1.9zM162.8 75.1l1.9 .5v-1zM174.3 75.1h1zM167.3 75.1h1.8zM78.7 210.1h.4zM81.4 210.1h.3zM63.6 138.9l.2 .1 .2-.2zM66.3 143.3l.3 .1-.1-.1zM64.3 144.9l.2 .1-.1 .3zM69.5 145l.2 .2h-.2zM77.4 210.1h1.7zM80 210.1h1.7zM64.1 143.5l.6 .4-.3 1.4zM68.4 144.1l1.3 1.1-1.3-.4zM62.3 139.4l.7 .4 1-1zM65 142.9l1.6 .5-.9-.9zM259.5 -.1h.4zM256 -.1h.2zM248 75.1h.4zM244.5 75.1h.2zM244.5 71.3v.4zM244.6 75v.2zM258 -.1h1.9zM255.7 -.1h.9zM244.5 71.3l.1 1.9zM244.6 74.6v1zM246.5 75.1h1.9zM244.1 75.1h1z"/>
<path d="M69.4 210.1h1.9zM67.1 210.1h.9zM56 77v1.9zM56 74.6v1zM57.9 75.1h1.9zM55.5 75.1h1zM164.9 210.1h.2zM157.5 210.1h.3zM174.7 75.1h.2zM167.3 75.1h.3zM170.3 78.5l.1 .4 .1-.4zM162.8 75.1l.4 .1v-.2z"/>
</g>
<g fill="#000">
<path d="M70.3 68.3l3-2.8 .6 .8zM71.8 74.8l3.6-2.1 .4 1zM230.5 96.6l3.3-2.5-2.6 3.2z"/>
<path d="M148.6 36.7l4-.5v1zM170.7 36.2l4.1 .5-4.1 .5z"/>
<path d="M135 52.1l.5 4.1h-1zM134.5 94h1l-.5 4.1zM183.2 56.8l.5 4h-1zM182.7 89.4h1l-.5 4.1z"/>
<path d="M166.3 46.6l4.1 .5-4.1 .6zM174.8 47.1l4.1-.5v1.1zM160.1 70.2l.9 .5-2.3 3.4z"/>
<path d="M92.6 91.2l-1.1 4-.9-.4zM94.4 85.6l.9 .4-2 3.6z"/>
<path d="M38.6 111.8l4.1-.5v1zM69.3 111.3l4 .5-4 .5z"/>
</g>
<path d="M103 88.3l1 .4-2.1 3.6zM100.6 95.4l-1.1 4-.9-.4z" fill="#808000"/>
<text font-size="7.8" x="201.5" y="195.1">BEGAPUNK</text>
<g font-size="7.1">
<text x="245.7" y="175.4">Rotary Joint</text>
<text x="243.1" y="193.4">BP-2P-130-0001</text>
</g>
<text font-size="6.3" x="144.2" y="158.6">Ningbo BEGAPUNK Pneumatic Components Co., Ltd.</text>
<text font-size="5.6" x="244" y="202.8">www.begapunk.com</text>
<g font-size="4.4">
<text x="28.5" y="4.1">1</text>
<text x="82.7" y="4.1">2</text>
<text x="132.7" y="4.1">3</text>
<text x="182.7" y="4.1">4</text>
<text x="232.7" y="4.1">5</text>
<text x="277" y="4.1">6</text>
<text x="2.5" y="28.9">A</text>
<text x="293.7" y="29.1">A</text>
<text x="159" y="35.8">131</text>
<text x="20" y="47.9" transform="rotate(-49 20 47.9)">95°</text>
<text x="171" y="46.2">22</text>
<text x="244.3" y="45.8">210</text>
<text x="36.2" y="49.2" transform="rotate(-32 36.2 49.2)">90°</text>
<text x="94.3" y="50" transform="rotate(-36 94.3 50)">15</text>
<text x="84.3" y="57.2" transform="rotate(-36 84.3 57.2)">6-M10</text>
<text x="20.6" y="63.6" transform="rotate(-67 20.6 63.6)">35°</text>
<text x="96.2" y="63.7" transform="rotate(-23 96.2 63.7)">8</text>
<text x="153.2" y="62.7">2-G1/8</text>
<text x="83.2" y="69.1" transform="rotate(-23 83.2 69.1)">2-G1/8</text>
<text x="28.3" y="73.2" transform="rotate(-75 28.3 73.2)">22.50°</text>
<text x="134.2" y="76" transform="rotate(-90 134.2 76)">230</text>
<text x="2.9" y="81.9">B</text>
<text x="16.8" y="80.3" transform="rotate(78 16.8 80.3)">25°</text>
<text x="182.4" y="80.4" transform="rotate(-90 182.4 80.4)">183.60</text>
<text x="293.7" y="81.6">B</text>
<text x="176.6" y="101.4">11</text>
<text x="226.4" y="100.3" transform="rotate(-45 226.4 100.3)">13</text>
<text x="55" y="104.1">150</text>
<text x="50.7" y="110.9">173.60</text>
<text x="84.2" y="109.4" transform="rotate(-67 84.2 109.4)">4-M10贯通</text>
<text x="217.7" y="109" transform="rotate(-45 217.7 109)">6-M10</text>
<text x="1.7" y="131.6">C</text>
<text x="293.7" y="131.6">C</text>
<text x="1.7" y="171.9">D</text>
<text x="219.6" y="182.1">8655g</text>
<text x="232.6" y="182.1">1:5</text>
<text x="293.2" y="184.1">D</text>
<text x="222.2" y="203.6">2024-3-10</text>
<text x="28.5" y="209.1">1</text>
<text x="82.7" y="209.1">2</text>
<text x="132.7" y="209.1">3</text>
<text x="182.7" y="209.1">4</text>
<text x="232.7" y="209.1">5</text>
<text x="277" y="209.1">6</text>
</g>
<g font-size="4.4" fill="#808000">
<text x="106.3" y="79.5" transform="rotate(-67 106.3 79.5)">13</text>
<text x="103.6" y="85.9" transform="rotate(-67 103.6 85.9)">17</text>
</g>
<g font-size="4.1">
<text x="6.5" y="12.4">This document is issued by Ningbo Begapunk Pneumatic Components Co., Ltd.</text>
<text x="6.5" y="17.4">Document control: QC-2024-0310-001</text>
<text x="146.9" y="168.9">Medium</text>
<text x="175.4" y="168.9">Air</text>
<text x="196.5" y="171.9">Material</text>
<text x="140.2" y="175.2">Max.Pressure</text>
<text x="173.3" y="175.2">5 MPa</text>
<text x="36.2" y="183.1">1. All sharp edges deburred 0.3 mm per ISO 13715</text>
<text x="144.9" y="182.1">Max. RPM</text>
<text x="176.4" y="182.1">80</text>
<text x="36.2" y="188.1">2. Unspecified tolerances per ISO 2768-m</text>
<text x="165.8" y="187.2">-20</text>
<text x="36.2" y="198.1">4. Surface finish Ra 3.2 unless specified</text>
<text x="200.9" y="203.1">Date</text>
</g>
<g font-size="3.9">
<text x="139.8" y="203.1">Seal Material</text>
<text x="168" y="203.1">PTFE,O-Ring</text>
</g>
<g font-size="3.5">
<text x="218.1" y="171.9">Weight</text>
<text x="231.3" y="171.9">Scale</text>
<text x="142.8" y="187">Temperature</text>
<text x="148.1" y="190.5">Range</text>
</g>
<g font-size="3.4">
<text x="36.2" y="193.1">3. Test scope confirmed by approved order.</text>
<text x="36.2" y="203.1">5. Available records confirmed by order.</text>
</g>
<g font-size="3.2">
<text x="192.9" y="180.3">Aluminum Alloy</text>
<text x="200.8" y="183.5">6061</text>
<text x="165.7" y="190.5">(-4°F ~ 176°F)</text>
<text x="171.9" y="187.2">°C ~ 80°C</text>
</g>
<g font-size="2.8">
<text x="140.5" y="195.7">Surface Treatment</text>
<text x="165" y="195.7">Anodized (Aluminum)</text>
</g>
</svg>
